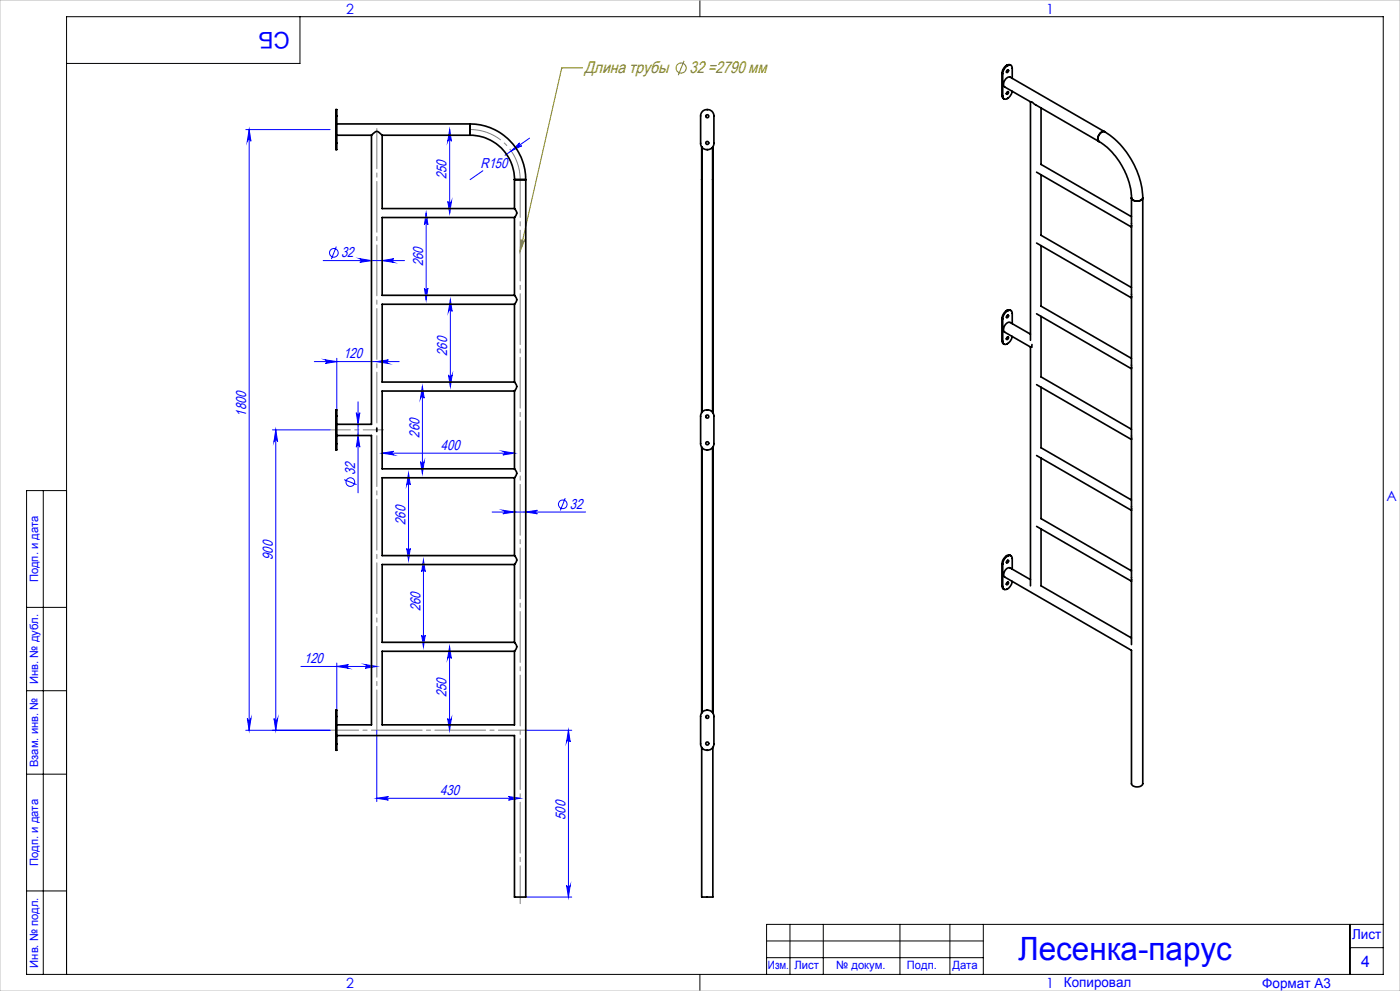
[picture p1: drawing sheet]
<svg xmlns="http://www.w3.org/2000/svg" width="420mm" height="297mm" viewBox="0 0 420 297" stroke-linecap="round" stroke-linejoin="round" font-family="sans-serif">
<g fill="none" stroke="#00f" stroke-width=".3">
<path d="M73.7 38.8h25.3M74.8 38.8l.5 3.5a.55 .55 0 0 0-.6-.5 .55 .55 0 0 0-.5 .5zM74.8 38.8v180.1M134.9 38.8l.5 3.5a.55 .55 0 0 0-.5-.5 .55 .55 0 0 0-.6 .5zM134.9 38.8v25M144.9 51.2l-3.9 2.6M153.4 45.3l2.5-2.5a.55 .55 0 0 0-.1 .8 .55 .55 0 0 0 .7 .1zM158.9 41.4l-7.4 5.1M96.9 78.1h24.5M100.9 73.9l-1.5 3.7M107.9 77.5l3.5 .6-3.5 .5a.55 .55 0 0 0 .6-.5 .55 .55 0 0 0-.6-.6zM114.7 78.1l3.4-.6a.55 .55 0 0 0-.5 .6 .55 .55 0 0 0 .5 .5z"/>
<path d="M127.8 63.8l.6 3.5a.53 .53 0 0 0-.6-.5 .53 .53 0 0 0-.5 .5zM127.8 63.8v26M134.3 60.4a.55 .55 0 0 0 .6 .5 .55 .55 0 0 0 .5-.5l-.5 3.4zM127.3 86.4a.53 .53 0 0 0 .5 .5 .53 .53 0 0 0 .6-.5l-.6 3.4zM135.1 89.8l.5 3.5a.55 .55 0 0 0-.5-.5 .55 .55 0 0 0-.6 .5zM135.1 89.8v26M94.3 108.4h25.5M97.5 107.8l3.5 .6-3.5 .5a.55 .55 0 0 0 .5-.5 .55 .55 0 0 0-.5-.6zM101 107.4v15.4M113 108.4l3.5-.6a.55 .55 0 0 0-.5 .6 .55 .55 0 0 0 .5 .5zM126.7 115.8l.5 3.5a.55 .55 0 0 0-.5-.5 .55 .55 0 0 0-.5 .5zM126.7 115.8v26"/>
<path d="M134.5 112.4a.55 .55 0 0 0 .6 .5 .55 .55 0 0 0 .5-.5l-.5 3.4zM81.7 128.8h17.3M82.7 128.8l.6 3.6a.55 .55 0 0 0-.6-.6 .55 .55 0 0 0-.5 .6zM82.7 128.8v90.1M106.9 123.7a.53 .53 0 0 0 .5 .5 .53 .53 0 0 0 .6-.5l-.6 3.5zM107.4 130.5l.6 3.5a.53 .53 0 0 0-.6-.5 .53 .53 0 0 0-.5 .5zM107.4 120.4v27.3M114.7 135.8h39.6M114.7 135.8l3.4-.5a.55 .55 0 0 0-.5 .5 .55 .55 0 0 0 .5 .5zM126.2 138.4a.55 .55 0 0 0 .5 .5 .55 .55 0 0 0 .5-.5l-.5 3.4zM150.8 135.3l3.5 .5-3.5 .5a.55 .55 0 0 0 .5-.5 .55 .55 0 0 0-.5-.5zM103.3 143.8l3.7 1.4"/>
<path d="M122.6 141.8l.5 3.5a.53 .53 0 0 0-.5-.5 .53 .53 0 0 0-.6 .5zM122.6 141.8v26M147.6 153.5h28.1M150.8 152.9l3.5 .6-3.5 .5a.53 .53 0 0 0 .6-.5 .53 .53 0 0 0-.6-.6zM157.7 153.5l3.5-.6a.53 .53 0 0 0-.5 .6 .53 .53 0 0 0 .5 .5zM169.6 149.3l-1.5 3.7M122 164.4a.53 .53 0 0 0 .6 .5 .53 .53 0 0 0 .5-.5l-.5 3.4zM127 167.8l.6 3.5a.53 .53 0 0 0-.6-.5 .53 .53 0 0 0-.5 .5zM127 167.8v26M90.3 199.7h22.7M101 198.7v14.1M101 199.7l3.5-.5a.55 .55 0 0 0-.5 .5 .55 .55 0 0 0 .5 .6z"/>
<path d="M109.5 199.2l3.5 .5-3.5 .6a.55 .55 0 0 0 .5-.6 .55 .55 0 0 0-.5-.5zM126.5 190.4a.53 .53 0 0 0 .5 .5 .53 .53 0 0 0 .6-.5l-.6 3.4zM134.9 193.8l.5 3.5a.55 .55 0 0 0-.6-.5 .55 .55 0 0 0-.5 .5zM134.9 193.8v25.1M73.7 218.9h25.3M74.2 215.3a.55 .55 0 0 0 .5 .6 .55 .55 0 0 0 .6-.6l-.5 3.6zM82.2 215.3a.55 .55 0 0 0 .5 .6 .55 .55 0 0 0 .6-.6l-.6 3.6zM113 218.9v21.3M134.3 215.3a.55 .55 0 0 0 .5 .6 .55 .55 0 0 0 .6-.6l-.5 3.6zM158 218.9h13.5M170.5 218.9l.6 3.5a.55 .55 0 0 0-.6-.6 .55 .55 0 0 0-.5 .6zM170.5 218.9v49.9"/>
<path d="M113 239.3h43M113 239.3l3.5-.6a.53 .53 0 0 0-.5 .6 .53 .53 0 0 0 .5 .5zM152.5 238.7l3.5 .6-3.5 .5a.53 .53 0 0 0 .5-.5 .53 .53 0 0 0-.5-.6zM157.7 268.8h13.8M170 265.4a.55 .55 0 0 0 .5 .5 .55 .55 0 0 0 .6-.5l-.6 3.4z"/>
<circle cx="100.2" cy="75.8" r="1.3"/>
<circle cx="105.1" cy="144.5" r="1.29"/>
<circle cx="168.8" cy="151.1" r="1.31"/>
</g>
<g fill="none" stroke="#808000" stroke-width=".3">
<path d="M205.2 18.2l-1.7 4.3M174.8 20.4h-6.3l-12.5 54.9M156.3 71.8a.54 .54 0 0 0 .4 .6 .54 .54 0 0 0 .6-.4l-1.3 3.3z"/>
<circle cx="204.3" cy="20.4" r="1.51"/>
</g>
<path d="M156.1 53.8a15 15 0 0 0-15-15" fill="none" stroke="#808080" stroke-width=".3" stroke-dasharray="15.2 1.3 1.3 1.3" stroke-dashoffset="5.4" stroke-linecap="butt"/>
<path d="M158.1 218.8h-59" fill="none" stroke="#808080" stroke-width=".3" stroke-dasharray="15.2 1.3 1.3 1.3" stroke-dashoffset="6.7"/>
<path d="M99.1 128.8h16" fill="none" stroke="#808080" stroke-width=".3" stroke-dasharray="15.2 1.3 1.3 1.3" stroke-dashoffset="9.1"/>
<path d="M156.1 53.8v217" fill="none" stroke="#808080" stroke-width=".3" stroke-dasharray="15.2 1.3 1.3 1.3" stroke-dashoffset="3.9"/>
<path d="M113.1 218.8v-180.3" fill="none" stroke="#808080" stroke-width=".3" stroke-dasharray="15.2 1.3 1.3 1.3" stroke-dashoffset="3.2"/>
<g fill="none" stroke="#000" stroke-width=".3">
<path d="M90 5v14h-70M210 0v5M13 147v145M20 147h-12v145h407v-287h-395v287M8 182h12M8 207h12M8 232h12M8 267h12M237 277v15M247 277v15M270 277v15M285 277v15"/>
<path d="M295 277v15M405 277v15M415 277h-185v15M210 292v5M230 282h65M230 287h65M405 284h10"/>
</g>
<path d="M0 0h420v297h-420z" fill="none" stroke="#c0c0c0" stroke-width=".3"/>
<path d="M156.3 71.8a.54 .54 0 0 0 .4 .6 .54 .54 0 0 0 .6-.4l-1.3 3.3z" fill="#808000"/>
<g fill="#00f">
<path d="M109.5 199.2l3.5 .5-3.5 .6a.55 .55 0 0 0 .5-.6 .55 .55 0 0 0-.5-.5zM101 199.7l3.5-.5a.55 .55 0 0 0-.5 .5 .55 .55 0 0 0 .5 .6zM113 108.4l3.5-.6a.55 .55 0 0 0-.5 .6 .55 .55 0 0 0 .5 .5zM97.5 107.8l3.5 .6-3.5 .5a.55 .55 0 0 0 .5-.5 .55 .55 0 0 0-.5-.6zM114.7 78.1l3.4-.6a.55 .55 0 0 0-.5 .6 .55 .55 0 0 0 .5 .5zM107.9 77.5l3.5 .6-3.5 .5a.55 .55 0 0 0 .6-.5 .55 .55 0 0 0-.6-.6z"/>
<path d="M153.4 45.3l3.1-1.6a.54 .54 0 0 1-.7-.1 .54 .54 0 0 1 .1-.8zM113 239.3l3.5-.6a.53 .53 0 0 0-.5 .6 .53 .53 0 0 0 .5 .5zM152.5 238.7l3.5 .6-3.5 .5a.53 .53 0 0 0 .5-.5 .53 .53 0 0 0-.5-.6zM150.8 152.9l3.5 .6-3.5 .5a.53 .53 0 0 0 .6-.5 .53 .53 0 0 0-.6-.6zM157.7 153.5l3.5-.6a.53 .53 0 0 0-.5 .6 .53 .53 0 0 0 .5 .5zM114.7 135.8l3.4-.5a.55 .55 0 0 0-.5 .5 .55 .55 0 0 0 .5 .5zM150.8 135.3l3.5 .5-3.5 .5a.55 .55 0 0 0 .5-.5 .55 .55 0 0 0-.5-.5z"/>
<path d="M126.5 190.4a.53 .53 0 0 0 .5 .5 .53 .53 0 0 0 .6-.5l-.6 3.4zM127 167.8l.6 3.5a.53 .53 0 0 0-.6-.5 .53 .53 0 0 0-.5 .5zM122 164.4a.53 .53 0 0 0 .6 .5 .53 .53 0 0 0 .5-.5l-.5 3.4zM122.6 141.8l.5 3.5a.53 .53 0 0 0-.5-.5 .53 .53 0 0 0-.6 .5zM126.2 138.4a.55 .55 0 0 0 .5 .5 .55 .55 0 0 0 .5-.5l-.5 3.4zM126.7 115.8l.5 3.5a.55 .55 0 0 0-.5-.5 .55 .55 0 0 0-.5 .5zM134.5 112.4a.55 .55 0 0 0 .6 .5 .55 .55 0 0 0 .5-.5l-.5 3.4zM135.1 89.8l.5 3.5a.55 .55 0 0 0-.5-.5 .55 .55 0 0 0-.6 .5zM127.3 86.4a.53 .53 0 0 0 .5 .5 .53 .53 0 0 0 .6-.5l-.6 3.4zM127.8 63.8l.6 3.5a.53 .53 0 0 0-.6-.5 .53 .53 0 0 0-.5 .5zM134.3 60.4a.55 .55 0 0 0 .6 .5 .55 .55 0 0 0 .5-.5l-.5 3.4zM134.9 38.8l.5 3.5a.55 .55 0 0 0-.5-.5 .55 .55 0 0 0-.6 .5zM107.4 130.5l.6 3.5a.53 .53 0 0 0-.6-.5 .53 .53 0 0 0-.5 .5zM106.9 123.7a.53 .53 0 0 0 .5 .5 .53 .53 0 0 0 .6-.5l-.6 3.5zM170 265.4a.55 .55 0 0 0 .5 .5 .55 .55 0 0 0 .6-.5l-.6 3.4zM170.5 218.9l.6 3.5a.55 .55 0 0 0-.6-.6 .55 .55 0 0 0-.5 .6z"/>
<path d="M134.9 193.8l.5 3.5a.55 .55 0 0 0-.6-.5 .55 .55 0 0 0-.5 .5zM134.3 215.3a.55 .55 0 0 0 .5 .6 .55 .55 0 0 0 .6-.6l-.5 3.6zM74.8 38.8l.5 3.5a.55 .55 0 0 0-.6-.5 .55 .55 0 0 0-.5 .5zM74.2 215.3a.55 .55 0 0 0 .5 .6 .55 .55 0 0 0 .6-.6l-.5 3.6zM82.7 128.8l.6 3.6a.55 .55 0 0 0-.6-.6 .55 .55 0 0 0-.5 .6zM82.2 215.3a.55 .55 0 0 0 .5 .6 .55 .55 0 0 0 .6-.6l-.6 3.6z"/>
</g>
<g fill="none" stroke="#000" stroke-width=".5">
<path d="M301.9 19.6l-.9 1.1-.4 1.2M301.9 19.6l.3 .2M302.1 19.5l.7-.1 .4 .2M302.1 19.5l.2 .2M302.1 19.5l-.2 .1M302.2 19.8l-.9 .8-.5 1.5M302.3 19.7a.84 .84 0 0 1 1-.1 .84 .84 0 0 1 .4 .9v3M302.3 19.7l-.1 .1M100.8 34.7v-1a.55 .55 0 0 1 .2-.9v1.9M100.8 34.7v8.2M100.8 34.7h.2M101 37.1h40"/>
<path d="M101 34.7v8.2M141 37.1a16.7 16.7 0 0 1 16.7 16.7M141 37.1v3.4M210.8 33.3a2.03 2.03 0 0 1 2.1-.3 2.03 2.03 0 0 1 1.3 1.7v8.2a2 2 0 0 1-2 1.9 2 2 0 0 1-2-1.9v-8.4zM300.6 28.6l.2 .7 .4 .3M300.6 21.9v6.7M300.6 21.9l.2 .2M300.6 28.6l.2 .2M300.8 22.1v6.7M302.1 27.6l.1-.1a.24 .24 0 0 1 .3 0 .24 .24 0 0 1 0 .4l-.1 .1a.32 .32 0 0 1-.5 .1 .32 .32 0 0 1 .2-.5zM302.2 21a.33 .33 0 0 1 .3 .5 .33 .33 0 0 1-.6 0zM302.3 20.9l-.4 .7"/>
<path d="M302.3 27.5l-.4 .6M303.6 27.4a2.29 2.29 0 0 1-2.4 2.2l-.4-.8M309.1 30.5l.6 .1 .9 .8 19.1 11M309.1 30.5l-7.7-4.4a1.94 1.94 0 0 1 1.7-3l28.3 16.4M309.1 30.5v71.5M312.3 32.4v16.9l27.1 15.6M331.4 39.5a25.1 25.1 0 0 1 11.4 19.8M331.4 39.5a1.96 1.96 0 0 0-1.7 2.9M100.8 42.9v1.9h.2v-1.9M100.8 42.9h.2M101 40.5h10.4M111.4 40.5l.4-.3a1.29 1.29 0 0 1 1.2-.8 1.29 1.29 0 0 1 1.2 .7l.4 .4"/>
<path d="M111.4 40.5v86.7h-10.4M141 40.5a13.2 13.2 0 0 1 13.3 13.3M141 40.5h-26.3v22h39.6M154.3 53.8h3.4M154.3 53.8v8.7M157.7 53.8v215h-3.4v-48.4h-53.3M210.5 44v9.8M210.5 53.8h.1M210.5 53.8v69.9M210.6 44.1v79.5M213.9 53.8h.1M213.8 44.1v79.5"/>
<path d="M213.9 44v9.8M213.9 53.8v69.9M311 51.6l28.4 16.4M312.3 52.4v18.1l27.1 15.7M329.7 42.4a21.7 21.7 0 0 1 9.7 16.9M339.4 59.3v29.9M339.4 59.3a1.95 1.95 0 0 0 3.4 0M339.4 59.3a1.94 1.94 0 0 0 3.4 0M342.8 59.3v175.6a1.98 1.98 0 0 1-3.4 0v-40l-38-21.9a1.82 1.82 0 0 1 1.6-2.8l6.1 3.5M154.3 62.5h.1a1.68 1.68 0 0 1-.1 2.7M154.3 65.2h-39.6v23.3h39.6M154.3 65.2v23.3"/>
<path d="M311 72.8l28.4 16.5M312.3 73.6v18.2l27.1 15.6M154.3 88.5h.1a1.68 1.68 0 0 1-.1 2.7M154.3 91.2h-39.6v23.3h39.6M154.3 91.2v23.3M300.6 95.4v6.7M300.6 95.4l.2 .2M300.8 95.6v6.7M301.9 93.1l-.9 1.1-.4 1.2M301.9 93.1l.3 .1M302.1 93l.7-.2 .4 .3M302.1 93l.2 .2"/>
<path d="M302.1 93l-.2 .1M302.2 93.2l-.9 .9-.5 1.5M302.2 94.5a.24 .24 0 0 1 .3 0 .24 .24 0 0 1 0 .4l-.1 .1a.32 .32 0 0 1-.5 .1 .32 .32 0 0 1 .2-.5zM302.3 93.2a.84 .84 0 0 1 1-.1 .84 .84 0 0 1 .4 .8v3.1M302.3 93.2h-.1M302.3 94.4l-.4 .7M311 94l28.4 16.5M312.3 94.9v18.1M339.4 89.2v63.7M154.3 114.5h.1a1.68 1.68 0 0 1-.1 2.7M154.3 117.2h-39.6v23.3h39.6M154.3 117.2v23.3"/>
<path d="M300.6 102.1l.2 .8 .4 .2M300.6 102.1l.2 .2M302.1 101.1l.2-.1a.35 .35 0 0 1 .2 .5 .35 .35 0 0 1-.6 0zM302.3 101l-.4 .6M303.6 100.8a2.29 2.29 0 0 1-2.4 2.3l-.4-.8M309.1 100.2l-6-3.5a1.91 1.91 0 0 0-1.7 2.9l7.7 4.4v71.6M309.6 103.3v.8M311 115.3l28.4 16.4M312.3 113l27.1 15.7M312.3 116.1v18.1M100.8 124.7v-1a.55 .55 0 0 1 .2-.9v1.9M100.8 133v1.8h.2v-1.8"/>
<path d="M100.8 124.7v8.3M100.8 124.7h.2M100.8 133h.2M101 130.5h10.4v86.7h-10.4M101 124.7v8.3M113 128.3v1M210.5 134v79.7M210.6 134.1v79.5M210.8 123.3a2.03 2.03 0 0 1 2.1-.3 2.03 2.03 0 0 1 1.3 1.7v8.3a2 2 0 0 1-2 1.8 2 2 0 0 1-2-1.8v-8.5zM213.8 134.1v79.5M213.9 134v79.7M311 136.5l28.4 16.5"/>
<path d="M312.3 134.2l27.1 15.7M312.3 137.3v18.1l27.1 15.7M154.3 140.5h.1a1.68 1.68 0 0 1-.1 2.7M154.3 143.2h-39.6v23.3h39.6M154.3 143.2v23.3M311 157.8l28.4 16.4M312.3 158.5v17.1l27.1 15.6M339.4 152.9v20.2M154.3 166.5h.1a1.68 1.68 0 0 1-.1 2.7M154.3 169.2h-39.6v23.3h39.6M154.3 169.2v23.3M300.6 175.6l.2 .8 .4 .2"/>
<path d="M300.6 168.9l.2 .1M300.6 175.6l.2 .2M300.6 168.9v6.7M300.8 169v6.8M301.9 166.6l-.9 1.1-.4 1.2M301.9 166.6l.3 .1M302.1 166.5l.7-.2 .4 .2M302.1 166.5l.2 .1M302.1 166.5l-.2 .1M302.2 166.7l-.9 .9-.5 1.4M302.2 168l.1-.1a.35 .35 0 0 1 .2 .5 .35 .35 0 0 1-.6 .1zM302.2 174.5l.1-.1a.36 .36 0 0 1 .2 .6 .36 .36 0 0 1-.6 0z"/>
<path d="M302.3 166.6a.84 .84 0 0 1 1-.1 .84 .84 0 0 1 .4 .9v3.2M302.3 166.6l-.1 .1M302.3 167.9l-.4 .7M302.3 174.4l-.4 .7M303.6 174.2a2.23 2.23 0 0 1-2.4 2.4l-.4-.8M339.4 173.1v20.1M114.7 195.2h39.6v22h-39.6zM154.3 192.5h.1a1.68 1.68 0 0 1-.1 2.7M100.8 214.7v-1a.55 .55 0 0 1 .2-.9v1.9M100.8 214.7h.2M100.8 214.7v8.3M101 214.7v8.3"/>
<path d="M210.6 213.5a2.03 2.03 0 0 1 2.2-.6 2.03 2.03 0 0 1 1.4 1.8v8.3a2 2 0 0 1-2 1.9 2 2 0 0 1-2-1.9v-8.5zM100.8 223v1a.55 .55 0 0 0 .2 .9v-1.9M100.8 223h.2M210.5 224v44.8h3.4v-44.8"/>
<circle cx="212.2" cy="34.8" r=".45"/>
<circle cx="212.2" cy="42.8" r=".45"/>
<circle cx="212.2" cy="132.8" r=".45"/>
<circle cx="212.2" cy="124.8" r=".46"/>
<circle cx="212.2" cy="214.9" r=".45"/>
<circle cx="212.2" cy="222.8" r=".46"/>
</g>
<text font-size="9.6" fill="#00f" x="305.4" y="287.8">Лесенка-парус</text>
<text font-size="6.9" fill="#00f" x="86.9" y="9.4" transform="rotate(-180 86.9 9.4)">СБ</text>
<g font-size="5" fill="#808000">
<text x="175.3" y="22">Длина трубы</text>
<text x="206.9" y="22">32 =2790 мм</text>
</g>
<text font-size="4.8" fill="#00f" x="408.3" y="289.7">4</text>
<g font-size="4.3" fill="#00f">
<text x="134" y="53.7" transform="rotate(-90 134 53.7)">250</text>
<text x="144.2" y="50.2">R150</text>
<text x="102.3" y="77.1">32</text>
<text x="126.9" y="79.8" transform="rotate(-90 126.9 79.8)">260</text>
<text x="103" y="107.4">120</text>
<text x="134.2" y="106.7" transform="rotate(-90 134.2 106.7)">260</text>
<text x="73.8" y="124.8" transform="rotate(-90 73.8 124.8)">1800</text>
<text x="125.8" y="131.1" transform="rotate(-90 125.8 131.1)">260</text>
<text x="132.3" y="134.9">400</text>
<text x="106.5" y="142.3" transform="rotate(-90 106.5 142.3)">32</text>
<text x="171" y="152.5">32</text>
<text x="121.7" y="157.3" transform="rotate(-90 121.7 157.3)">260</text>
<text x="81.8" y="167.8" transform="rotate(-90 81.8 167.8)">900</text>
<text x="126.1" y="183.2" transform="rotate(-90 126.1 183.2)">260</text>
<text x="91.2" y="198.8">120</text>
<text x="134" y="209" transform="rotate(-90 134 209)">250</text>
<text x="132.1" y="238.3">430</text>
<text x="169.6" y="245.7" transform="rotate(-90 169.6 245.7)">500</text>
</g>
<g font-size="4.2" fill="#00f">
<text x="103.8" y="4.2">2</text>
<text x="313.8" y="4.2">1</text>
<text x="415.9" y="150.2">A</text>
<text x="103.8" y="296.2">2</text>
<text x="313.8" y="296.2">1</text>
</g>
<g font-size="4.1" fill="#00f">
<text x="405.6" y="281.5">Лист</text>
<text x="319.2" y="295.9">Копировал</text>
<text x="378.7" y="296">Формат А3</text>
</g>
<g font-size="3.4" fill="#00f">
<text x="11.4" y="174.5" transform="rotate(-90 11.4 174.5)">Подп. и дата</text>
<text x="11.4" y="205" transform="rotate(-90 11.4 205)">Инв. № дубл.</text>
<text x="11.4" y="229.9" transform="rotate(-90 11.4 229.9)">Взам. инв. №</text>
<text x="11.4" y="259.5" transform="rotate(-90 11.4 259.5)">Подп. и дата</text>
<text x="11.4" y="290" transform="rotate(-90 11.4 290)">Инв. № подл.</text>
<text x="230.4" y="290.4">Изм.</text>
<text x="238.3" y="290.4">Лист</text>
<text x="250.9" y="290.4">№ докум.</text>
<text x="272.1" y="290.4">Подп.</text>
<text x="285.7" y="290.5">Дата</text>
</g>
</svg>
